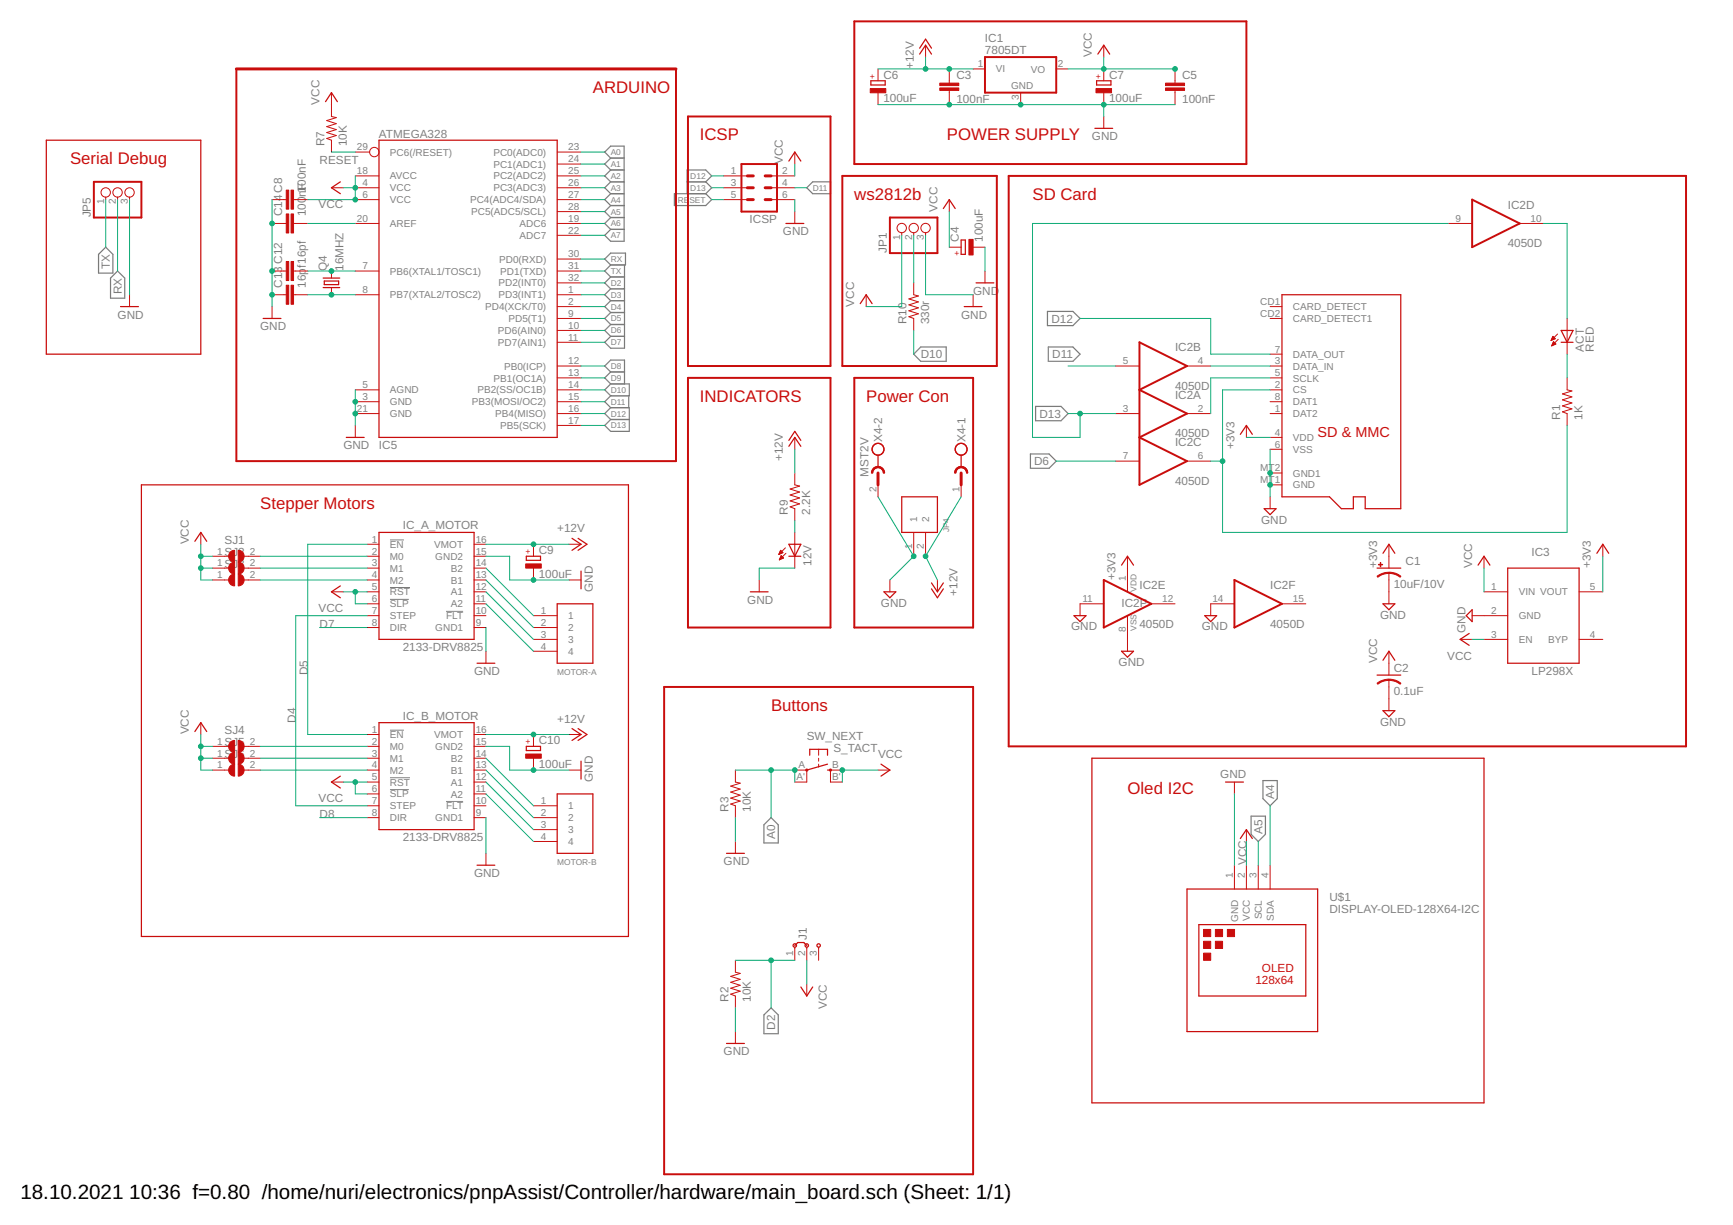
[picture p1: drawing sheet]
<svg xmlns="http://www.w3.org/2000/svg" width="297mm" height="210mm" viewBox="0 0 297 210" stroke-linecap="round" stroke-linejoin="round" font-family="sans-serif">
<path d="M66.8 92.5h2.4M66.8 100.7h3.5M66.8 102.7h3.3M76.5 104.8h2.9M66.8 125.1h2.4M66.8 133.3h3.5M66.8 135.3h3.3M76.5 137.3h2.9" fill="none" stroke="#808080" stroke-width=".17"/>
<g fill="none" stroke="#808080" stroke-width=".21">
<path d="M104.7 31.2h2.3M104.7 33.2h2.3M104.7 29.1h2.3M104.7 27.1l-1-1 1-1.1h2.3v16.3h-2.3l-1-1 1-1M104.7 27.1h2.3M104.7 27.1l-1 1 1 1M104.7 29.1l-1 1 1 1.1M104.7 31.2l-1 1 1 1M104.7 37.3l-1 1 1 1M104.7 37.3h2.3M104.7 39.3h2.3M104.7 35.2h2.3"/>
<path d="M104.7 33.2l-1 1 1 1M104.7 35.2l-1 1.1 1 1M115.6 33.2h5.4l1 1-1 1h-5.4zM117.8 31.2h3.2M121 31.2l1-1.1-1-1h-3.2v4.1M121 31.2l1 1-1 1M139.3 31.2h3.1v2h-3.1l-1-1zM18.1 42.4l1.2 1.2v3.2h-2.4v-3.2zM18.9 47.6l1.3-1.2 1.2 1.2v3.5h-2.5zM103.7 44.4l1-1h2.5v2h-2.5zM104.7 45.4l-1 1 1 1.1M104.7 47.5h2.3"/>
<path d="M104.7 47.5l-1 1 1 1M104.7 49.5h2.3M104.7 49.5l-1 1 1 1M104.7 51.5h2.3M104.7 51.5l-1 1 1 1.1M104.7 53.6h2.3M104.7 53.6l-1 1 1 1M104.7 55.6h2.3M104.7 55.6l-1 1 1 1M104.7 57.6h2.3M107 45.4v14.3h-2.3l-1-1 1-1.1M157.8 59.5h4.4v2.4h-4.4l-1.2-1.2z"/>
<path d="M179.5 53.4h4.4l1.2 1.2-1.2 1.2h-4.4zM179.7 59.5h4.2l1.2 1.2-1.2 1.2h-4.2zM104.7 63.7l-1-1 1-1h2.3v4.1M104.7 63.7h2.3M104.7 63.7l-1 1 1 1.1M104.7 65.8h3.2v2h-3.2M104.7 65.8l-1 1 1 1M104.7 69.8h3.2v4.1h-3.2l-1-1 1-1M104.7 67.8l-1 1 1 1M104.7 69.8l-1 1.1 1 1M104.7 71.9h3.2M107.8 67.8v2"/>
<path d="M176.6 77.8h3.2l1.2 1.2-1.2 1.2h-3.2zM177.5 69.6h4.4l1.2 1.3-1.2 1.2h-4.4zM214.4 139.8h2.5v3.2l-1.2 1.2-1.3-1.2zM216.5 133.8h2.4v3l-1.2 1.3-1.2-1.3zM130.9 141.3l1.3-1.2 1.2 1.2v3.1h-2.5zM130.9 173.9l1.3-1.2 1.2 1.2v3.2h-2.5z"/>
</g>
<g fill="none" stroke="#c90d0c" stroke-width=".34">
<path d="M40.5 11.8v67.2h75.4v-67.2M117.9 20h24.4v42.7h-24.4zM146.4 3.7h67.2v24.4h-67.2zM168.8 9.8h12.2v6.1h-12.2zM16.1 31.2h8.1v6.1h-8.1zM127.1 28.1h6.1v8.2h-6.1zM144.4 30.1h26.5v32.6h-26.5zM152.5 37.3h8.2v6.1h-8.2zM172.9 30.1h116.1v97.8h-116.1zM252.3 34.2l8.2 4.1-8.2 4.1zM195.3 58.7l8.2 4-8.2 4.1 8.2 4.1-8.2 4.1 8.2 4-8.2 4.1zM117.9 64.7h24.4v42.8h-24.4z"/>
<path d="M146.4 64.7h20.4v42.8h-20.4zM189.2 99.4l8.1 4.1-8.1 4zM211.6 99.4l8.1 4.1-8.1 4zM113.8 117.7h53v83.5h-53z"/>
<circle cx="138.3" cy="132" r=".11"/>
<circle cx="142.3" cy="132" r=".11"/>
</g>
<path d="M40.5 11.8h75.4M128.1 34.2h1M128.1 32.2h1M128.1 30.1h1M131.1 34.2h1.1M131.1 32.2h1.1M131.1 30.1h1.1M150.5 81v2.1M164.7 81v2.1" fill="none" stroke="#c90d0c" stroke-width=".51"/>
<g fill="none" stroke="#c90d0c" stroke-width=".21">
<path d="M55.8 17.4l1-1.5 1 1.5M149.3 13.8h2.4v.8h-2.4zM157.6 9.3l1-1.6 1.1 1.6M157.6 8.3l1-1.6 1.1 1.6M188 13.8h2.4v.8h-2.4zM188.2 9.3l1-1.6 1 1.6M7.9 24h26.5v36.7h-26.5zM58.3 31.2l-1.5 1 1.5 1M65 24h30.5v51h-30.5zM134.7 38.3h3.1M135.2 27.6l1-1.5 1.1 1.5M161.7 35.7l1-1.5 1 1.5"/>
<path d="M187.7 22h3M20.7 52.5h3M45.1 54.6h3.1M55.4 47.6h2.8M55.4 49.3h2.8M55.6 48.2h2.4v.6h-2.4zM147.4 52l1.1-1.5 1 1.5M164.7 41.1h.8v2.5h-.8zM165.3 52.5h3M167.3 48.5h3M219.7 50.5h20.4v36.7h-6.1v-2.1h-2v2.1h-2.1l-2-2.1h-8.2zM267.6 56.6h2l-1 2.1z"/>
<path d="M267.6 58.7h2M59.4 75h3M135.2 76.5l1-1.5 1.1 1.5M135.2 75.5l1-1.6 1.1 1.6M150.5 78v2M164.7 78v2M212.6 74.4l1-1.5 1.1 1.5M24.2 83.1h83.5v77.4h-83.5zM33.4 92.8l1-1.6 1 1.6M65 91.2h16.3v18.4h-16.3zM90.2 95.3h2.4v.7h-2.4zM98 92.2l1.6 1.1-1.6 1"/>
<path d="M99.1 92.2l1.5 1.1-1.5 1M99.6 97.9v3M135.2 93.3h2.1l-1.1 2zM135.2 95.3h2.1M154.6 85.1h6.1v6.1h-6.1zM159.7 99.9l1 1.5 1-1.5M192.2 96.8l1.1-1.5 1 1.5M216.7 87.2h2l-1 1zM236 97.3h4.1M237 94.8l1.1-1.5 1 1.5M253.3 96.8l1.1-1.5 1 1.5M258.4 97.3h12.3v16.3h-12.3z"/>
<path d="M273.7 94.8l1-1.5 1 1.5M58.3 100.4l-1.5 1 1.5 1M81.8 113.6h3M95.5 103.5h6.1v10.1h-6.1zM128.6 101.4h3.1M151.5 101.4h2l-1 1zM159.7 100.9l1 1.5 1-1.5M184.1 105.5h2l-1 1zM192.2 111.6h2.1l-1 1zM206.5 105.5h2l-1 1zM236 115.7h4.1M237 103.5h2.1l-1 1z"/>
<path d="M237 113.1l1.1-1.5 1 1.5M251.8 108.5l-1.5 1.1 1.5 1M252.3 104.5v2l-1-1zM33.4 125.3l1-1.5 1 1.5M58.3 133l-1.5 1 1.5 1M65 123.8h16.3v18.4h-16.3zM90.2 127.9h2.4v.7h-2.4zM95.5 136h6.1v10.2h-6.1zM98 124.8l1.6 1.1-1.6 1M99.1 124.8l1.5 1.1-1.5 1M99.6 130.4v3.1M138.8 129.4v-1h3v1"/>
<path d="M141.8 132h.5M141.8 130.9l-3.5 1.1M151 130.9l1.5 1.1-1.5 1M187.2 129.9h67.2v59.1h-67.2zM210.1 134h3M237 121.8h2.1l-1 1zM81.8 148.3h3M124.5 146.2h3.1M203.5 152.3h22.3v24.5h-22.3zM205.5 158.4h18.3v12.3h-18.3zM212.6 143.7l1-1.5 1.1 1.5M124.5 178.8h3.1"/>
<path d="M136.2 162l.6-.5h1l.5 .5M137.3 169.1l1 1.6 1-1.6"/>
<circle cx="150.5" cy="77" r="1.02"/>
<circle cx="164.7" cy="77" r="1.02"/>
<circle cx="136.2" cy="162" r=".3"/>
<circle cx="138.3" cy="162" r=".3"/>
<circle cx="140.3" cy="162" r=".3"/>
</g>
<g fill="none" stroke="#c90d0c" stroke-width=".17">
<path d="M56.8 15.9v4.1l.8 .2-1.6 .5 1.6 .5-1.6 .5 1.6 .5-1.6 .5 1.6 .5-1.6 .5 .8 .3v2.1M150.5 11.8v2M150.5 15.9v2M158.6 7.7v2.1M162.7 11.8v2.4M162.7 15.5v2.4M166.8 11.8h2M174.9 15.9v2M181 11.8h2.1M189.2 7.7v2.1M189.2 11.8v2M189.2 15.9v2"/>
<path d="M189.2 20v2M201.4 11.8v2.4M201.4 15.5v2.4M18.1 33.8v.4M20.2 33.8v.4M22.2 33.8v.4M46.6 34.2h2.5M46.6 38.3h2.5M50.3 34.2h2.4M50.3 38.3h2.4M56.8 32.2h2M60.9 32.2h4.1"/>
<path d="M60.9 34.2h4.1M60.9 38.3h4.1M60.9 30.1h4.1M60.9 26.1h2.5M95.5 32.2h4.1M95.5 34.2h4.1M95.5 38.3h4.1M95.5 30.1h4.1M95.5 36.3h4.1M95.5 28.1h4.1M95.5 26.1h4.1M124 32.2h4.1"/>
<path d="M124 34.2h4.1M124 30.1h4.1M132.2 32.2h4M132.2 34.2h4M132.2 30.1h4M136.2 26.1v2M136.2 36.3v2M154.6 39.9v.4M156.6 39.9v.4M158.6 39.9v.4M162.7 34.2v2.1M248.2 38.3h4.1"/>
<path d="M260.5 38.3h4M22.2 50.5v2M46.6 50.5h2.5M46.6 46.4h2.5M46.6 52.5v2.1M50.3 50.5h2.4M50.3 46.4h2.4M56.8 46.4v1.2M56.8 49.3v1.2M60.9 50.5h4.1M60.9 46.4h4.1M95.5 50.5h4.1"/>
<path d="M95.5 46.4h4.1M95.5 58.7h4.1M95.5 56.6h4.1M95.5 54.6h4.1M95.5 52.5h4.1M95.5 48.5h4.1M95.5 44.4h4.1M95.5 40.3h4.1M148.5 50.5v2M156.6 48.5v2l.8 .2-1.6 .5 1.6 .5-1.6 .5 1.6 .5-1.6 .6 1.6 .5-1.6 .5 .8 .3v2M162.7 42.4h2M166.8 50.5v2"/>
<path d="M166.8 42.4h2M168.8 46.4v2.1M217.7 54.6h2M217.7 52.5h2M265.9 58.3h.1M265.9 58.2h.3M266 58.1h.4M266 58h.6M266 59.2h.1M266 57.9h.5M266 59.1h.3M266.1 59h.5"/>
<path d="M266.1 57.8h.3M266.1 58.9h.5M266.1 57.7h.2M266.1 58.8h.5M266.2 57.7h.1M266.2 58.7h.2M266.3 58.5l.4 .4-.7 .4zM266.6 58l-.4-.4-.3 .7M266.6 58l-.7 .3M267 57.2l-1.1 1.1M267.1 58.1l-1.1 1.2M268.6 54.6v6.1"/>
<path d="M60.9 68.8h4.1M60.9 70.9h4.1M60.9 66.8h4.1M60.9 72.9v2.1M95.5 72.9h4.1M95.5 68.8h4.1M95.5 70.9h4.1M95.5 66.8h4.1M95.5 64.7h4.1M95.5 62.7h4.1M136.2 75v2M191.2 70.9h4.1"/>
<path d="M191.2 62.7h4.1M191.2 79h4.1M203.5 70.9h4M203.5 62.7h4M203.5 79h4M213.6 72.9v2.1M217.7 68.8h2M217.7 70.9h2M217.7 66.8h2M217.7 64.7h2M217.7 62.7h2M217.7 77h2"/>
<path d="M217.7 75h2M217.7 60.7h2M268.6 64.7v2.1l.8 .2-1.6 .5 1.6 .5-1.6 .5 1.6 .5-1.6 .6 1.6 .5-1.6 .5 .8 .3v2M34.4 91.2v2.1M36.4 95.3h2.8M36.4 97.3h2.8M36.4 99.4h2.8M41.8 95.3h2.8M41.8 97.3h2.8M41.8 99.4h2.8M62.9 93.3h2.1M62.9 95.3h2.1"/>
<path d="M62.9 97.3h2.1M62.9 99.4h2.1M81.3 93.3h2M81.3 95.3h2M81.3 97.3h2M81.3 99.4h2M91.4 93.3v2M91.4 97.3v2.1M97.5 93.3h2.1M97.5 99.4h2.1M130.1 99.4v2M133.5 95h.1"/>
<path d="M133.5 94.9h.2M133.6 94.8h.3M133.6 94.7h.5M133.6 95.9h.1M133.6 95.8h.2M133.6 94.6h.6M133.7 95.7h.3M133.7 94.6h.3M133.7 95.6h.6M133.7 94.5h.3M133.8 94.4h.1M133.8 95.5h.4"/>
<path d="M133.8 94.3l.4 .4-.7 .3zM133.8 95.4h.2M133.9 95.3h.1M133.9 95.2l.4 .4-.7 .3zM134.6 93.9l-1.1 1.1M134.7 94.8l-1.1 1.1M136.2 81v2.1l.9 .2-1.7 .5 1.7 .5-1.7 .5 1.7 .5-1.7 .5 1.7 .5-1.7 .5 .8 .4v2M136.2 91.2v6.1M150.5 83.1v2M152.5 99.4v2M156.6 91.2v4.1M158.6 91.2v4.1"/>
<path d="M160.7 99.4v2M164.7 83.1v2M193.3 95.3v6.1M217.7 83.1h2M217.7 81h2M217.7 85.1v2.1M238.1 93.3v4M238.1 98.1v5.4M254.4 95.3v2M274.7 93.3v2M56.8 101.4h2M62.9 103.5h2.1"/>
<path d="M62.9 101.4h2.1M62.9 105.5h2.1M62.9 107.5h2.1M81.3 103.5h2M81.3 101.4h2M81.3 105.5h2M81.3 107.5h2M83.3 111.6v2M91.4 105.5h4.1M91.4 109.6h4.1M91.4 107.5h4.1M91.4 111.6h4.1"/>
<path d="M189.2 103.5h-4.1v2M193.3 105.5v6.1M197.3 103.5h4.1M211.6 103.5h-4.1v2M219.7 103.5h4.1M238.1 111.6v4.1M238.1 116.5v5.3M250.3 109.6h2M252.3 105.5h6.1M254.4 101.4h4M254.4 109.6h4M270.7 101.4h4"/>
<path d="M270.7 109.6h4M34.4 123.8v2.1M36.4 132h2.8M36.4 127.9h2.8M36.4 129.9h2.8M41.8 132h2.8M41.8 127.9h2.8M41.8 129.9h2.8M56.8 134h2M62.9 132h2.1M62.9 134h2.1M62.9 125.9h2.1"/>
<path d="M62.9 127.9h2.1M62.9 129.9h2.1M62.9 136h2.1M62.9 138.1h2.1M81.3 132h2M81.3 134h2M81.3 125.9h2M81.3 127.9h2M81.3 129.9h2M81.3 136h2M81.3 138.1h2M91.4 138.1h4.1"/>
<path d="M91.4 125.9v2M91.4 129.9v2.1M97.5 132h2.1M97.5 125.9h2.1M126 132v2l.9 .2-1.7 .5 1.7 .5-1.7 .5 1.7 .5-1.7 .6 1.7 .5-1.7 .5 .8 .3v2M136.2 132h2.1v2h-2.1M140.3 128.4v1M140.3 129.9v.5M140.3 130.9v.5M144.4 132h-2.1v2h2.1M150.5 132h2M211.6 134v2"/>
<path d="M62.9 140.1h2.1M81.3 140.1h2M83.3 146.2v2.1M91.4 140.1h4.1M91.4 142.2h4.1M91.4 144.2h4.1M126 144.2v2M211.6 148.3v4M213.6 142.2v2M213.6 148.3v4M215.7 148.3v4M217.7 148.3v4"/>
<path d="M126 164.5v2.1l.9 .2-1.7 .5 1.7 .5-1.7 .5 1.7 .5-1.7 .5 1.7 .5-1.7 .5 .8 .4v2M126 176.8v2M136.2 162.3v2.2M138.3 162.3v2.2M138.3 168.6v2.1M140.3 162.3v2.2"/>
<circle cx="18.1" cy="33" r=".8"/>
<circle cx="20.2" cy="33" r=".8"/>
<circle cx="22.2" cy="33" r=".8"/>
<circle cx="64.2" cy="26.1" r=".8"/>
<circle cx="154.6" cy="39.1" r=".8"/>
<circle cx="156.6" cy="39.1" r=".8"/>
<circle cx="158.6" cy="39.1" r=".8"/>
</g>
<g fill="#c90d0c" stroke="#c90d0c" stroke-width=".17">
<path d="M49.9 44.8h.4v3.3h-.4z"/>
<path d="M49.1 44.8h.4v3.3h-.4z"/>
<path d="M49.9 48.9h.4v3.2h-.4z"/>
<path d="M49.1 48.9h.4v3.2h-.4z"/>
<path d="M49.9 36.7h.4v3.2h-.4z"/>
<path d="M49.1 36.7h.4v3.2h-.4z"/>
<path d="M49.9 32.6h.4v3.2h-.4z"/>
<path d="M49.1 32.6h.4v3.2h-.4z"/>
<path d="M161.1 15.1h3.2v.4h-3.2z"/>
<path d="M161.1 14.2h3.2v.5h-3.2z"/>
<path d="M199.8 15.1h3.2v.4h-3.2z"/>
<path d="M199.8 14.2h3.2v.5h-3.2z"/>
<path d="M149.2 15.2h2.6v.7h-2.6z"/>
<path d="M187.9 15.2h2.6v.7h-2.6z"/>
<path d="M236.3 96.7l.7 .1z"/>
<path d="M236.6 96.4l.1 .7z"/>
<path d="M166.1 41h.7v2.7h-.7z"/>
<path d="M206.3 159.3h1.2v1.2h-1.2z"/>
<path d="M208.3 159.3h1.2v1.2h-1.2z"/>
<path d="M206.3 161.3h1.2v1.2h-1.2z"/>
<path d="M210.4 159.3h1.2v1.2h-1.2z"/>
<path d="M206.3 163.3h1.2v1.2h-1.2z"/>
<path d="M208.3 161.3h1.2v1.2h-1.2z"/>
<path d="M90.1 96.6h2.7v.7h-2.7z"/>
<path d="M90.1 129.2h2.7v.7h-2.7z"/>
</g>
<g fill="#c90d0c" stroke="#c90d0c" stroke-width=".17">
<path d="M163.9 80.4a1.12 1.12 0 0 1 1.2-.4 1.12 1.12 0 0 1 .8 1h-.2a.92 .92 0 0 0-.9-.9 .92 .92 0 0 0-1 .9h-.2v-.1z" fill-rule="evenodd"/>
<path d="M163.9 80.4a1.12 1.12 0 0 1 1.2-.4 1.12 1.12 0 0 1 .8 1h-.2a.92 .92 0 0 0-.9-.9 .92 .92 0 0 0-1 .9h-.2v-.1z" fill-rule="evenodd"/>
<path d="M149.8 80.2a1.13 1.13 0 0 1 1.2-.2 1.13 1.13 0 0 1 .6 1h-.2a.91 .91 0 0 0-.9-.9 .91 .91 0 0 0-.9 .9h-.2v-.1z" fill-rule="evenodd"/>
<path d="M149.8 80.2a1.13 1.13 0 0 1 1.2-.2 1.13 1.13 0 0 1 .6 1h-.2a.91 .91 0 0 0-.9-.9 .91 .91 0 0 0-.9 .9h-.2v-.1z" fill-rule="evenodd"/>
<path d="M238.1 98l1.1 .2 .9 .5-.1 .2-.7-.4-1.2-.2z" fill-rule="evenodd"/>
<path d="M236 98.7l1-.5 1.1-.1v.2l-1.2 .2-.7 .4z" fill-rule="evenodd"/>
<path d="M238.1 116.4l1.1 .1 .9 .6-.1 .1-.7-.4-1.2-.2z" fill-rule="evenodd"/>
<path d="M236 117.1l1-.5 1.1-.2v.2l-1.2 .2-.7 .4z" fill-rule="evenodd"/>
<path d="M40.8 94.3a1.02 1.02 0 0 1 1 1 1.02 1.02 0 0 1-1 1z" fill-rule="evenodd"/>
<path d="M39.5 94.5l.7-.2v2a1.02 1.02 0 0 1-1-.6 1.02 1.02 0 0 1 .3-1.2z" fill-rule="evenodd"/>
<path d="M40.8 96.3a1.02 1.02 0 0 1 1 1 1.02 1.02 0 0 1-1 1.1z" fill-rule="evenodd"/>
<path d="M39.5 96.6l.7-.3v2.1a1.02 1.02 0 0 1-1-.7 1.02 1.02 0 0 1 .3-1.1z" fill-rule="evenodd"/>
<path d="M40.8 98.4a1.02 1.02 0 0 1 1 1 1.02 1.02 0 0 1-1 1z" fill-rule="evenodd"/>
<path d="M39.5 98.6l.7-.2v2a1.02 1.02 0 0 1-1-.7 1.02 1.02 0 0 1 .3-1.1z" fill-rule="evenodd"/>
<path d="M40.8 126.9a1.02 1.02 0 0 1 1 1 1.02 1.02 0 0 1-1 1z" fill-rule="evenodd"/>
<path d="M39.5 127.1l.7-.2v2a1.02 1.02 0 0 1-1-.7 1.02 1.02 0 0 1 .3-1.1z" fill-rule="evenodd"/>
<path d="M40.8 128.9a1.02 1.02 0 0 1 1 1 1.02 1.02 0 0 1-1 1z" fill-rule="evenodd"/>
<path d="M39.5 129.2l.7-.3v2a1.01 1.01 0 0 1-1-.6 1.01 1.01 0 0 1 .3-1.1z" fill-rule="evenodd"/>
<path d="M40.8 130.9a1.03 1.03 0 0 1 1 1.1 1.03 1.03 0 0 1-1 1z" fill-rule="evenodd"/>
<path d="M39.5 131.2l.7-.3v2.1a1.02 1.02 0 0 1-1-.7 1.02 1.02 0 0 1 .3-1.1z" fill-rule="evenodd"/>
</g>
<g fill="none" stroke="#0dab76" stroke-width=".17">
<path d="M150.5 11.8h16.3M150.5 17.9h50.9M158.6 9.8v2M183.1 11.8h18.3M189.2 9.8v2M189.2 17.9v2.1M18.1 34.2v8.2M20.2 34.2v12.2M22.2 34.2v16.3M46.6 34.2v18.3M52.7 38.3h8.2M56.8 26.1h4.1"/>
<path d="M58.8 32.2h2.1M60.9 30.1v4.1h-8.2M99.6 32.2h4.1M99.6 30.1h4.1M99.6 38.3h4.1M99.6 26.1h4.1M99.6 28.1h4.1M99.6 34.2h4.1M99.6 36.3h4.1M122 32.2h2M122 30.1h2M122 34.2h2"/>
<path d="M136.2 28.1v2M136.2 34.2v2.1M136.2 32.2h2.1M162.7 36.3v6.1M248.2 38.3h-71.2v36.7h8.1v-4.1M264.5 38.3h4.1v16.3M52.7 50.5h8.2M52.7 46.4h8.2M99.6 50.5h4.1M99.6 44.4h4.1M99.6 46.4h4.1M99.6 48.5h4.1"/>
<path d="M99.6 52.5h4.1M99.6 54.6h4.1M99.6 56.6h4.1M99.6 58.7h4.1M99.6 40.3h4.1M154.6 40.3v12.2h-6.1M156.6 40.3v8.2M156.6 56.6v4.1M158.6 40.3v10.2h8.2M168.8 42.4v4M185.1 54.6h22.4v6.1h10.2M60.9 66.8v6.1"/>
<path d="M99.6 62.7h4.1M99.6 64.7h4.1M99.6 66.8h4.1M99.6 68.8h4.1M99.6 70.9h4.1M99.6 72.9h4.1M136.2 77v4M181 79h10.2M183.1 62.7h8.1M183.1 70.9h8.1M207.5 79h2M207.5 62.7h10.2"/>
<path d="M213.6 75h4.1M217.7 77v8.1M217.7 64.7h-10.2v6.2M217.7 66.8h-8.2v24.4h59.1v-18.3M268.6 60.7v4M34.4 97.3h2M34.4 93.3v6.1h2M34.4 95.3h2M44.6 97.3h18.3M44.6 99.4h18.3M44.6 95.3h18.3M62.9 93.3h-10.2v32.6h10.2"/>
<path d="M83.3 93.3h14.2M83.3 95.3h4.1v4.1h10.1M83.3 97.3l8.1 8.2M83.3 99.4l8.1 8.1M136.2 89.2v2M136.2 97.3h-6.1v2.1M150.5 85.1l6.1 10.2-4.1 4.1M164.7 85.1l-6.1 10.2 2.1 4.1M254.4 97.3v4.1M274.7 95.3v6.1M54.8 107.5h8.1M58.8 101.4h4.1"/>
<path d="M60.9 101.4v2.1h2M62.9 105.5h-12.2v32.6h12.2M83.3 107.5v4.1M83.3 101.4l8.1 8.2M83.3 103.5l8.1 8.1M252.3 109.6h2.1M34.4 125.9v6.1h2M34.4 127.9h2M34.4 129.9h2M44.6 132h18.3M44.6 127.9h18.3M44.6 129.9h18.3"/>
<path d="M58.8 134h4.1M60.9 134v2h2M83.3 125.9h14.2M83.3 127.9h4.1v4.1h10.1M83.3 129.9l8.1 8.2M83.3 132l8.1 8.1M83.3 134l8.1 8.2M83.3 136l8.1 8.2M126 132h10.2v2M132.2 132v8.1M150.5 132h-6.1v2M211.6 136v12.3"/>
<path d="M217.7 138.1v10.2M54.8 140.1h8.1M83.3 140.1v6.1M126 140.1v4.1M213.6 144.2v4.1M215.7 144.2v4.1M126 172.7v4.1M126 164.5h10.2M132.2 164.5v8.2M138.3 164.5v4.1"/>
</g>
<g fill="#0dab76" stroke="#0dab76" stroke-width=".17">
<circle cx="158.6" cy="95.3" r=".4"/>
<circle cx="162.7" cy="11.8" r=".4"/>
<circle cx="158.6" cy="11.8" r=".4"/>
<circle cx="91.4" cy="93.3" r=".4"/>
<circle cx="91.4" cy="125.9" r=".4"/>
<circle cx="46.6" cy="50.5" r=".4"/>
<circle cx="46.6" cy="46.4" r=".4"/>
<circle cx="46.6" cy="38.3" r=".4"/>
<circle cx="60.9" cy="68.8" r=".4"/>
<circle cx="60.9" cy="70.9" r=".4"/>
<circle cx="156.6" cy="95.3" r=".4"/>
<circle cx="189.2" cy="17.9" r=".4"/>
<circle cx="174.9" cy="17.9" r=".4"/>
<circle cx="162.7" cy="17.9" r=".4"/>
<circle cx="217.7" cy="81" r=".4"/>
<circle cx="217.7" cy="83.1" r=".4"/>
<circle cx="91.4" cy="99.4" r=".4"/>
<circle cx="91.4" cy="132" r=".4"/>
<circle cx="132.2" cy="164.5" r=".4"/>
<circle cx="185.1" cy="70.9" r=".4"/>
<circle cx="136.2" cy="132" r=".4"/>
<circle cx="132.2" cy="132" r=".4"/>
<circle cx="60.9" cy="32.2" r=".4"/>
<circle cx="60.9" cy="34.2" r=".4"/>
<circle cx="189.2" cy="11.8" r=".4"/>
<circle cx="201.4" cy="11.8" r=".4"/>
<circle cx="144.4" cy="132" r=".4"/>
<circle cx="60.9" cy="101.4" r=".4"/>
<circle cx="60.9" cy="134" r=".4"/>
<circle cx="34.4" cy="129.9" r=".4"/>
<circle cx="34.4" cy="127.9" r=".4"/>
<circle cx="34.4" cy="97.3" r=".4"/>
<circle cx="34.4" cy="95.3" r=".4"/>
<circle cx="56.8" cy="46.4" r=".4"/>
<circle cx="56.8" cy="50.5" r=".4"/>
<circle cx="209.5" cy="79" r=".4"/>
</g>
<g font-size="3.5">
<text x="3.5" y="205.4">18.10.2021</text>
<text x="22.2" y="205.4">10:36 f=0.80 /home/nuri/electronics/pnpAssist/Controller/hardware/main_board.sch (Sheet: 1/1)</text>
</g>
<g font-size="2.9" fill="#c90d0c">
<text x="101.6" y="15.9">ARDUINO</text>
<text x="12" y="28.1">Serial Debug</text>
<text x="119.9" y="24">ICSP</text>
<text x="162.3" y="24">POWER SUPPLY</text>
<text x="146.4" y="34.2">ws2812b</text>
<text x="177" y="34.2">SD Card</text>
<text x="119.9" y="68.8">INDICATORS</text>
<text x="148.5" y="68.8">Power Con</text>
<text x="44.6" y="87.2">Stepper Motors</text>
<text x="132.2" y="121.8">Buttons</text>
<text x="193.3" y="136">Oled I2C</text>
</g>
<text font-size="2.5" fill="#c90d0c" x="225.8" y="74.9">SD &amp; MMC</text>
<g font-size="2" fill="#808080">
<text x="156.6" y="11.8" transform="rotate(-90 156.6 11.8)">+12V</text>
<text x="168.8" y="9.3">7805DT</text>
<text x="168.8" y="7.2">IC1</text>
<text x="187.2" y="9.8" transform="rotate(-90 187.2 9.8)">VCC</text>
<text x="54.8" y="17.9" transform="rotate(-90 54.8 17.9)">VCC</text>
<text x="151.4" y="17.5">100uF</text>
<text x="151.4" y="13.5">C6</text>
<text x="163.9" y="17.6">100nF</text>
<text x="163.9" y="13.5">C3</text>
<text x="190.1" y="17.5">100uF</text>
<text x="190.1" y="13.5">C7</text>
<text x="202.6" y="17.6">100nF</text>
<text x="202.6" y="13.5">C5</text>
<text x="65" y="23.6">ATMEGA328</text>
<text x="54.8" y="28.1">RESET</text>
<text x="55.6" y="25" transform="rotate(-90 55.6 25)">R7</text>
<text x="59.5" y="25" transform="rotate(-90 59.5 25)">10K</text>
<text x="134.2" y="28.1" transform="rotate(-90 134.2 28.1)">VCC</text>
<text x="187.2" y="24">GND</text>
<text x="52.4" y="33.7" transform="rotate(-90 52.4 33.7)">n1F00nF</text>
<text x="54.6" y="35.6">VCC</text>
<text x="258.4" y="35.7">IC2D</text>
<text x="15.6" y="37.3" transform="rotate(-90 15.6 37.3)">JP5</text>
<text x="48.4" y="37.1" transform="rotate(-90 48.4 37.1)">C14 C8</text>
<text x="52.4" y="37.1" transform="rotate(-90 52.4 37.1)">100</text>
<text x="128.5" y="38.3">ICSP</text>
<text x="134.2" y="40.3">GND</text>
<text x="160.7" y="36.2" transform="rotate(-90 160.7 36.2)">VCC</text>
<text x="164.4" y="41.4" transform="rotate(-90 164.4 41.4)">C4</text>
<text x="168.4" y="41.4" transform="rotate(-90 168.4 41.4)">100uF</text>
<text x="18.8" y="46.1" transform="rotate(-90 18.8 46.1)">TX</text>
<text x="52.4" y="45.9" transform="rotate(-90 52.4 45.9)">f16pf</text>
<text x="56" y="46.4" transform="rotate(-90 56 46.4)">Q4</text>
<text x="58.9" y="46.4" transform="rotate(-90 58.9 46.4)">16MHZ</text>
<text x="152" y="43.4" transform="rotate(-90 152 43.4)">JP1</text>
<text x="258.4" y="42.4">4050D</text>
<text x="20.9" y="50.4" transform="rotate(-90 20.9 50.4)">RX</text>
<text x="48.4" y="49.3" transform="rotate(-90 48.4 49.3)">C13 C12</text>
<text x="52.4" y="49.3" transform="rotate(-90 52.4 49.3)">16p</text>
<text x="146.4" y="52.5" transform="rotate(-90 146.4 52.5)">VCC</text>
<text x="166.8" y="50.5">GND</text>
<text x="20.2" y="54.6">GND</text>
<text x="44.6" y="56.6">GND</text>
<text x="155.4" y="55.6" transform="rotate(-90 155.4 55.6)">R10</text>
<text x="159.3" y="55.6" transform="rotate(-90 159.3 55.6)">330r</text>
<text x="164.7" y="54.6">GND</text>
<text x="180.2" y="55.3">D12</text>
<text x="157.8" y="61.4">D10</text>
<text x="180.4" y="61.4">D11</text>
<text x="201.4" y="60.2">IC2B</text>
<text x="271.5" y="60.3" transform="rotate(-90 271.5 60.3)">ACT</text>
<text x="273.2" y="60.3" transform="rotate(-90 273.2 60.3)">RED</text>
<text x="178.2" y="71.6">D13</text>
<text x="201.4" y="66.8">4050D</text>
<text x="201.4" y="68.3">IC2A</text>
<text x="267.4" y="71.9" transform="rotate(-90 267.4 71.9)">R1</text>
<text x="271.3" y="71.9" transform="rotate(-90 271.3 71.9)">1K</text>
<text x="58.9" y="77">GND</text>
<text x="65" y="77">IC5</text>
<text x="151.2" y="75.8" transform="rotate(-90 151.2 75.8)">X4-2</text>
<text x="165.5" y="75.8" transform="rotate(-90 165.5 75.8)">X4-1</text>
<text x="201.4" y="74.9">4050D</text>
<text x="201.4" y="76.5">IC2C</text>
<text x="211.6" y="77" transform="rotate(-90 211.6 77)">+3V3</text>
<text x="134.2" y="79" transform="rotate(-90 134.2 79)">+12V</text>
<text x="148.9" y="81.7" transform="rotate(-90 148.9 81.7)">MST2V</text>
<text x="177.3" y="79.7">D6</text>
<text x="201.4" y="83.1">4050D</text>
<text x="135" y="88.2" transform="rotate(-90 135 88.2)">R9</text>
<text x="138.9" y="88.2" transform="rotate(-90 138.9 88.2)">2.2K</text>
<text x="216.2" y="89.7">GND</text>
<text x="32.4" y="93.3" transform="rotate(-90 32.4 93.3)">VCC</text>
<text x="38.5" y="93.3">SJ1</text>
<text x="38.5" y="95.3">SJ2</text>
<text x="69" y="90.7">IC_A_MOTOR</text>
<text x="92.4" y="94.9">C9</text>
<text x="95.5" y="91.2">+12V</text>
<text x="262.5" y="95.3">IC3</text>
<text x="38.5" y="97.3">SJ3</text>
<text x="92.4" y="99">100uF</text>
<text x="101.6" y="101.4" transform="rotate(-90 101.6 101.4)">GND</text>
<text x="139.1" y="96.9" transform="rotate(-90 139.1 96.9)">12V</text>
<text x="191.2" y="99.4" transform="rotate(-90 191.2 99.4)">+3V3</text>
<text x="195.3" y="100.9">IC2E</text>
<text x="217.7" y="100.9">IC2F</text>
<text x="236" y="97.3" transform="rotate(-90 236 97.3)">+3V3</text>
<text x="238.9" y="100.7">10uF/10V</text>
<text x="240.9" y="96.8">C1</text>
<text x="252.3" y="97.3" transform="rotate(-90 252.3 97.3)">VCC</text>
<text x="272.7" y="97.3" transform="rotate(-90 272.7 97.3)">+3V3</text>
<text x="54.6" y="104.9">VCC</text>
<text x="54.8" y="107.5">D7</text>
<text x="128.1" y="103.5">GND</text>
<text x="151" y="104">GND</text>
<text x="164.1" y="102.1" transform="rotate(-90 164.1 102.1)">+12V</text>
<text x="192.2" y="104">IC2P</text>
<text x="195.3" y="107.5">4050D</text>
<text x="217.7" y="107.5">4050D</text>
<text x="236.5" y="106">GND</text>
<text x="69" y="111.6">2133-DRV8825</text>
<text x="183.6" y="108">GND</text>
<text x="206" y="108">GND</text>
<text x="236" y="113.6" transform="rotate(-90 236 113.6)">VCC</text>
<text x="248.1" y="113">VCC</text>
<text x="251.2" y="108.4" transform="rotate(-90 251.2 108.4)">GND</text>
<text x="52.7" y="115.7" transform="rotate(-90 52.7 115.7)">D5</text>
<text x="81.3" y="115.7">GND</text>
<text x="191.7" y="114.1">GND</text>
<text x="238.9" y="119">0.1uF</text>
<text x="238.9" y="115.2">C2</text>
<text x="262.5" y="115.7">LP298X</text>
<text x="32.4" y="125.9" transform="rotate(-90 32.4 125.9)">VCC</text>
<text x="38.5" y="125.9">SJ4</text>
<text x="50.7" y="123.8" transform="rotate(-90 50.7 123.8)">D4</text>
<text x="69" y="123.3">IC_B_MOTOR</text>
<text x="95.5" y="123.8">+12V</text>
<text x="236.5" y="124.3">GND</text>
<text x="38.5" y="127.9">SJ5</text>
<text x="38.5" y="129.9">SJ6</text>
<text x="92.4" y="131.6">100uF</text>
<text x="92.4" y="127.5">C10</text>
<text x="138.3" y="126.9">SW_NEXT</text>
<text x="142.9" y="128.9">S_TACT</text>
<text x="150.5" y="129.9">VCC</text>
<text x="54.6" y="137.5">VCC</text>
<text x="101.6" y="134" transform="rotate(-90 101.6 134)">GND</text>
<text x="209.2" y="133.4">GND</text>
<text x="218.4" y="136.9" transform="rotate(-90 218.4 136.9)">A4</text>
<text x="54.8" y="140.1">D8</text>
<text x="124.9" y="139.1" transform="rotate(-90 124.9 139.1)">R3</text>
<text x="128.7" y="139.1" transform="rotate(-90 128.7 139.1)">10K</text>
<text x="132.9" y="143.8" transform="rotate(-90 132.9 143.8)">A0</text>
<text x="216.4" y="143" transform="rotate(-90 216.4 143)">A5</text>
<text x="69" y="144.2">2133-DRV8825</text>
<text x="124" y="148.3">GND</text>
<text x="213.6" y="148.3" transform="rotate(-90 213.6 148.3)">VCC</text>
<text x="81.3" y="150.3">GND</text>
<text x="227.9" y="154.4">U$1</text>
<text x="138.3" y="161" transform="rotate(-90 138.3 161)">J1</text>
<text x="227.9" y="156.4">DISPLAY-OLED-128X64-I2C</text>
<text x="124.9" y="171.7" transform="rotate(-90 124.9 171.7)">R2</text>
<text x="128.7" y="171.7" transform="rotate(-90 128.7 171.7)">10K</text>
<text x="141.7" y="172.9" transform="rotate(-90 141.7 172.9)">VCC</text>
<text x="132.9" y="176.5" transform="rotate(-90 132.9 176.5)">D2</text>
<text x="124" y="180.8">GND</text>
</g>
<g font-size="2" fill="#c90d0c">
<text x="216.3" y="166.6">OLED</text>
<text x="215.2" y="168.6">128x64</text>
</g>
<g font-size="1.7" fill="#808080">
<text x="167.6" y="11.5">1</text>
<text x="181.3" y="11.5">2</text>
<text x="170.7" y="12.4">VI</text>
<text x="173.3" y="15.3">GND</text>
<text x="174.6" y="17.1" transform="rotate(-90 174.6 17.1)">3</text>
<text x="176.7" y="12.4">VO</text>
<text x="61.2" y="29.9">18</text>
<text x="61.2" y="25.8">29</text>
<text x="66.8" y="26.7">PC6(/RESET)</text>
<text x="84.6" y="28.7">PC1(ADC1)</text>
<text x="84.6" y="26.7">PC0(ADC0)</text>
<text x="97.4" y="29.9">25</text>
<text x="97.4" y="27.8">24</text>
<text x="97.4" y="25.8">23</text>
<text x="125.3" y="29.9">1</text>
<text x="134" y="29.9">2</text>
<text x="17.8" y="35" transform="rotate(-90 17.8 35)">1</text>
<text x="19.9" y="35" transform="rotate(-90 19.9 35)">2</text>
<text x="21.9" y="35" transform="rotate(-90 21.9 35)">3</text>
<text x="62.1" y="31.9">4</text>
<text x="62.1" y="33.9">6</text>
<text x="66.8" y="32.8">VCC</text>
<text x="66.8" y="34.8">VCC</text>
<text x="66.8" y="30.7">AVCC</text>
<text x="80.6" y="34.8">PC4(ADC4/SDA)</text>
<text x="84.6" y="32.8">PC3(ADC3)</text>
<text x="84.6" y="30.8">PC2(ADC2)</text>
<text x="97.4" y="36">28</text>
<text x="97.4" y="33.9">27</text>
<text x="97.4" y="31.9">26</text>
<text x="125.3" y="31.9">3</text>
<text x="125.3" y="33.9">5</text>
<text x="134" y="31.9">4</text>
<text x="134" y="33.9">6</text>
<text x="61.2" y="38">20</text>
<text x="66.8" y="38.9">AREF</text>
<text x="80.8" y="36.9">PC5(ADC5/SCL)</text>
<text x="89.1" y="40.9">ADC7</text>
<text x="89.1" y="38.9">ADC6</text>
<text x="97.4" y="40">22</text>
<text x="97.4" y="38">19</text>
<text x="154.3" y="41.1" transform="rotate(-90 154.3 41.1)">1</text>
<text x="156.3" y="41.1" transform="rotate(-90 156.3 41.1)">2</text>
<text x="158.4" y="41.1" transform="rotate(-90 158.4 41.1)">3</text>
<text x="249.5" y="38">9</text>
<text x="262.3" y="38">10</text>
<text x="62.1" y="46.1">7</text>
<text x="66.8" y="47">PB6(XTAL1/TOSC1)</text>
<text x="85.5" y="45">PD0(RXD)</text>
<text x="85.7" y="47">PD1(TXD)</text>
<text x="97.4" y="46.1">31</text>
<text x="97.4" y="44.1">30</text>
<text x="62.1" y="50.2">8</text>
<text x="66.8" y="51.1">PB7(XTAL2/TOSC2)</text>
<text x="83.2" y="53.2">PD4(XCK/T0)</text>
<text x="85.4" y="51.1">PD3(INT1)</text>
<text x="85.4" y="49.1">PD2(INT0)</text>
<text x="97.4" y="52.3">2</text>
<text x="97.4" y="50.2">1</text>
<text x="97.4" y="48.2">32</text>
<text x="216" y="52.3">CD1</text>
<text x="221.6" y="53.2">CARD_DETECT</text>
<text x="85.3" y="59.3">PD7(AIN1)</text>
<text x="85.3" y="57.2">PD6(AIN0)</text>
<text x="87.2" y="55.2">PD5(T1)</text>
<text x="97.4" y="58.4">11</text>
<text x="97.4" y="56.3">10</text>
<text x="97.4" y="54.3">9</text>
<text x="216" y="54.3">CD2</text>
<text x="221.6" y="55.2">CARD_DETECT1</text>
<text x="84.6" y="65.4">PB1(OC1A)</text>
<text x="86.4" y="63.3">PB0(ICP)</text>
<text x="97.4" y="64.5">13</text>
<text x="97.4" y="62.4">12</text>
<text x="192.5" y="62.4">5</text>
<text x="205.3" y="62.4">4</text>
<text x="218.5" y="62.4">3</text>
<text x="218.5" y="64.5">5</text>
<text x="218.5" y="60.4">7</text>
<text x="221.6" y="63.3">DATA_IN</text>
<text x="221.6" y="65.4">SCLK</text>
<text x="221.6" y="61.3">DATA_OUT</text>
<text x="61.2" y="70.6">21</text>
<text x="62.1" y="68.5">3</text>
<text x="62.1" y="66.5">5</text>
<text x="66.8" y="69.4">GND</text>
<text x="66.8" y="71.5">GND</text>
<text x="66.8" y="67.4">AGND</text>
<text x="80.9" y="69.4">PB3(MOSI/OC2)</text>
<text x="81.8" y="67.4">PB2(SS/OC1B)</text>
<text x="84.9" y="71.5">PB4(MISO)</text>
<text x="97.4" y="70.6">16</text>
<text x="97.4" y="68.5">15</text>
<text x="97.4" y="66.5">14</text>
<text x="192.5" y="70.6">3</text>
<text x="205.3" y="70.6">2</text>
<text x="218.5" y="66.5">2</text>
<text x="218.5" y="68.5">8</text>
<text x="218.5" y="70.6">1</text>
<text x="221.6" y="67.4">CS</text>
<text x="221.6" y="69.4">DAT1</text>
<text x="221.6" y="71.5">DAT2</text>
<text x="85.7" y="73.5">PB5(SCK)</text>
<text x="97.4" y="72.6">17</text>
<text x="218.5" y="76.7">6</text>
<text x="218.5" y="74.7">4</text>
<text x="221.6" y="77.6">VSS</text>
<text x="221.6" y="75.6">VDD</text>
<text x="192.5" y="78.7">7</text>
<text x="205.3" y="78.7">6</text>
<text x="216" y="82.8">MT1</text>
<text x="216" y="80.8">MT2</text>
<text x="221.6" y="83.7">GND</text>
<text x="221.6" y="81.7">GND1</text>
<text x="150.2" y="84.3" transform="rotate(-90 150.2 84.3)">2</text>
<text x="157.2" y="89.4" transform="rotate(-90 157.2 89.4)">1</text>
<text x="159.3" y="89.4" transform="rotate(-90 159.3 89.4)">2</text>
<text x="164.5" y="84.3" transform="rotate(-90 164.5 84.3)">1</text>
<text x="37.2" y="95">1</text>
<text x="42.8" y="95">2</text>
<text x="63.7" y="93">1</text>
<text x="63.7" y="95">2</text>
<text x="66.8" y="93.9">EN</text>
<text x="66.8" y="95.9">M0</text>
<text x="74.4" y="93.9">VMOT</text>
<text x="74.6" y="95.9">GND2</text>
<text x="81.5" y="95">15</text>
<text x="81.5" y="93">16</text>
<text x="156.3" y="94.1" transform="rotate(-90 156.3 94.1)">1</text>
<text x="158.4" y="94.1" transform="rotate(-90 158.4 94.1)">2</text>
<text x="37.2" y="97.1">1</text>
<text x="37.2" y="99.1">1</text>
<text x="42.8" y="97.1">2</text>
<text x="42.8" y="99.1">2</text>
<text x="63.7" y="97.1">3</text>
<text x="63.7" y="99.1">4</text>
<text x="63.7" y="101.1">5</text>
<text x="66.8" y="98">M1</text>
<text x="66.8" y="100">M2</text>
<text x="77.3" y="100">B1</text>
<text x="77.3" y="98">B2</text>
<text x="81.5" y="101.1">12</text>
<text x="81.5" y="99.1">13</text>
<text x="81.5" y="97.1">14</text>
<text x="193" y="99.5" transform="rotate(-90 193 99.5)">1</text>
<text x="255.6" y="101.1">1</text>
<text x="272.5" y="101.1">5</text>
<text x="63.7" y="103.2">6</text>
<text x="63.7" y="105.2">7</text>
<text x="63.7" y="107.2">8</text>
<text x="66.8" y="102">RST</text>
<text x="66.8" y="104.1">SLP</text>
<text x="66.8" y="106.1">STEP</text>
<text x="76.5" y="106.1">FLT</text>
<text x="77.3" y="104.1">A2</text>
<text x="77.3" y="102">A1</text>
<text x="81.5" y="107.2">9</text>
<text x="81.5" y="105.2">10</text>
<text x="81.5" y="103.2">11</text>
<text x="92.7" y="105.2">1</text>
<text x="92.7" y="107.2">2</text>
<text x="97.4" y="106.1">1</text>
<text x="185.5" y="103.2">11</text>
<text x="199.2" y="103.2">12</text>
<text x="207.8" y="103.2">14</text>
<text x="221.6" y="103.2">15</text>
<text x="255.6" y="105.2">2</text>
<text x="260.3" y="102">VIN VOUT</text>
<text x="260.3" y="106.1">GND</text>
<text x="66.8" y="108.1">DIR</text>
<text x="74.6" y="108.1">GND1</text>
<text x="92.7" y="109.3">3</text>
<text x="92.7" y="111.3">4</text>
<text x="97.4" y="108.1">2</text>
<text x="97.4" y="110.2">3</text>
<text x="97.4" y="112.2">4</text>
<text x="193" y="108.3" transform="rotate(-90 193 108.3)">8</text>
<text x="255.6" y="109.3">3</text>
<text x="260.3" y="110.2">EN</text>
<text x="265.3" y="110.2">BYP</text>
<text x="272.5" y="109.3">4</text>
<text x="63.7" y="125.6">1</text>
<text x="81.5" y="125.6">16</text>
<text x="37.2" y="127.6">1</text>
<text x="37.2" y="129.6">1</text>
<text x="37.2" y="131.7">1</text>
<text x="42.8" y="127.6">2</text>
<text x="42.8" y="129.6">2</text>
<text x="42.8" y="131.7">2</text>
<text x="63.7" y="127.6">2</text>
<text x="63.7" y="129.6">3</text>
<text x="63.7" y="131.7">4</text>
<text x="66.8" y="126.5">EN</text>
<text x="66.8" y="128.5">M0</text>
<text x="66.8" y="130.5">M1</text>
<text x="74.4" y="126.5">VMOT</text>
<text x="74.6" y="128.5">GND2</text>
<text x="77.3" y="130.5">B2</text>
<text x="81.5" y="131.7">13</text>
<text x="81.5" y="129.6">14</text>
<text x="81.5" y="127.6">15</text>
<text x="136.8" y="131.7">A</text>
<text x="142.6" y="131.7">B</text>
<text x="63.7" y="133.7">5</text>
<text x="63.7" y="135.8">6</text>
<text x="63.7" y="137.8">7</text>
<text x="66.8" y="132.6">M2</text>
<text x="66.8" y="134.6">RST</text>
<text x="66.8" y="136.6">SLP</text>
<text x="77.3" y="136.7">A2</text>
<text x="77.3" y="134.6">A1</text>
<text x="77.3" y="132.6">B1</text>
<text x="81.5" y="137.8">10</text>
<text x="81.5" y="135.8">11</text>
<text x="81.5" y="133.7">12</text>
<text x="92.7" y="137.8">1</text>
<text x="136.5" y="133.7">A'</text>
<text x="142.6" y="133.7">B'</text>
<text x="63.7" y="139.8">8</text>
<text x="66.8" y="138.7">STEP</text>
<text x="66.8" y="140.7">DIR</text>
<text x="74.6" y="140.7">GND1</text>
<text x="76.5" y="138.7">FLT</text>
<text x="81.5" y="139.8">9</text>
<text x="92.7" y="139.8">2</text>
<text x="92.7" y="141.9">3</text>
<text x="92.7" y="143.9">4</text>
<text x="97.4" y="138.7">1</text>
<text x="97.4" y="140.7">2</text>
<text x="97.4" y="142.8">3</text>
<text x="97.4" y="144.8">4</text>
<text x="211.3" y="150.5" transform="rotate(-90 211.3 150.5)">1</text>
<text x="213.3" y="150.5" transform="rotate(-90 213.3 150.5)">2</text>
<text x="215.4" y="150.5" transform="rotate(-90 215.4 150.5)">3</text>
<text x="217.4" y="150.5" transform="rotate(-90 217.4 150.5)">4</text>
<text x="212.2" y="158" transform="rotate(-90 212.2 158)">GND</text>
<text x="214.2" y="157.8" transform="rotate(-90 214.2 157.8)">VCC</text>
<text x="216.3" y="157.5" transform="rotate(-90 216.3 157.5)">SCL</text>
<text x="218.3" y="157.7" transform="rotate(-90 218.3 157.7)">SDA</text>
<text x="136" y="163.7" transform="rotate(-90 136 163.7)">1</text>
<text x="138" y="163.7" transform="rotate(-90 138 163.7)">2</text>
<text x="140" y="163.7" transform="rotate(-90 140 163.7)">3</text>
</g>
<g font-size="1.4" fill="#c90d0c">
<text x="150" y="13.5" transform="rotate(-90 150 13.5)">+</text>
<text x="188.7" y="13.5" transform="rotate(-90 188.7 13.5)">+</text>
<text x="163.6" y="43.8">+</text>
<text x="91" y="95" transform="rotate(-90 91 95)">+</text>
<text x="91" y="127.6" transform="rotate(-90 91 127.6)">+</text>
</g>
<g font-size="1.4" fill="#808080">
<text x="104.7" y="26.6">A0</text>
<text x="104.7" y="28.6">A1</text>
<text x="104.7" y="30.6">A2</text>
<text x="104.7" y="32.7">A3</text>
<text x="104.7" y="34.7">A4</text>
<text x="116.2" y="34.7">RE</text>
<text x="118.2" y="34.7">SET</text>
<text x="118.3" y="30.6">D12</text>
<text x="118.3" y="32.7">D13</text>
<text x="139.3" y="32.7">D11</text>
<text x="104.7" y="38.8">A6</text>
<text x="104.7" y="40.8">A7</text>
<text x="104.7" y="36.8">A5</text>
<text x="104.7" y="44.9">RX</text>
<text x="104.7" y="46.9">TX</text>
<text x="104.7" y="49">D2</text>
<text x="104.7" y="51">D3</text>
<text x="104.7" y="53">D4</text>
<text x="104.7" y="55.1">D5</text>
<text x="104.7" y="57.1">D6</text>
<text x="104.7" y="59.2">D7</text>
<text x="104.7" y="63.2">D8</text>
<text x="104.7" y="65.3">D9</text>
<text x="104.7" y="67.3">D10</text>
<text x="104.7" y="69.3">D11</text>
<text x="104.7" y="71.4">D12</text>
<text x="104.7" y="73.4">D13</text>
<text x="162.7" y="91.2" transform="rotate(-90 162.7 91.2)">JP4</text>
<text x="194.8" y="101.4" transform="rotate(-90 194.8 101.4)">VDD</text>
<text x="194.8" y="108.1" transform="rotate(-90 194.8 108.1)">VSS</text>
<text x="95.5" y="115.7">MOTOR-A</text>
<text x="95.5" y="148.3">MOTOR-B</text>
</g>
</svg>
